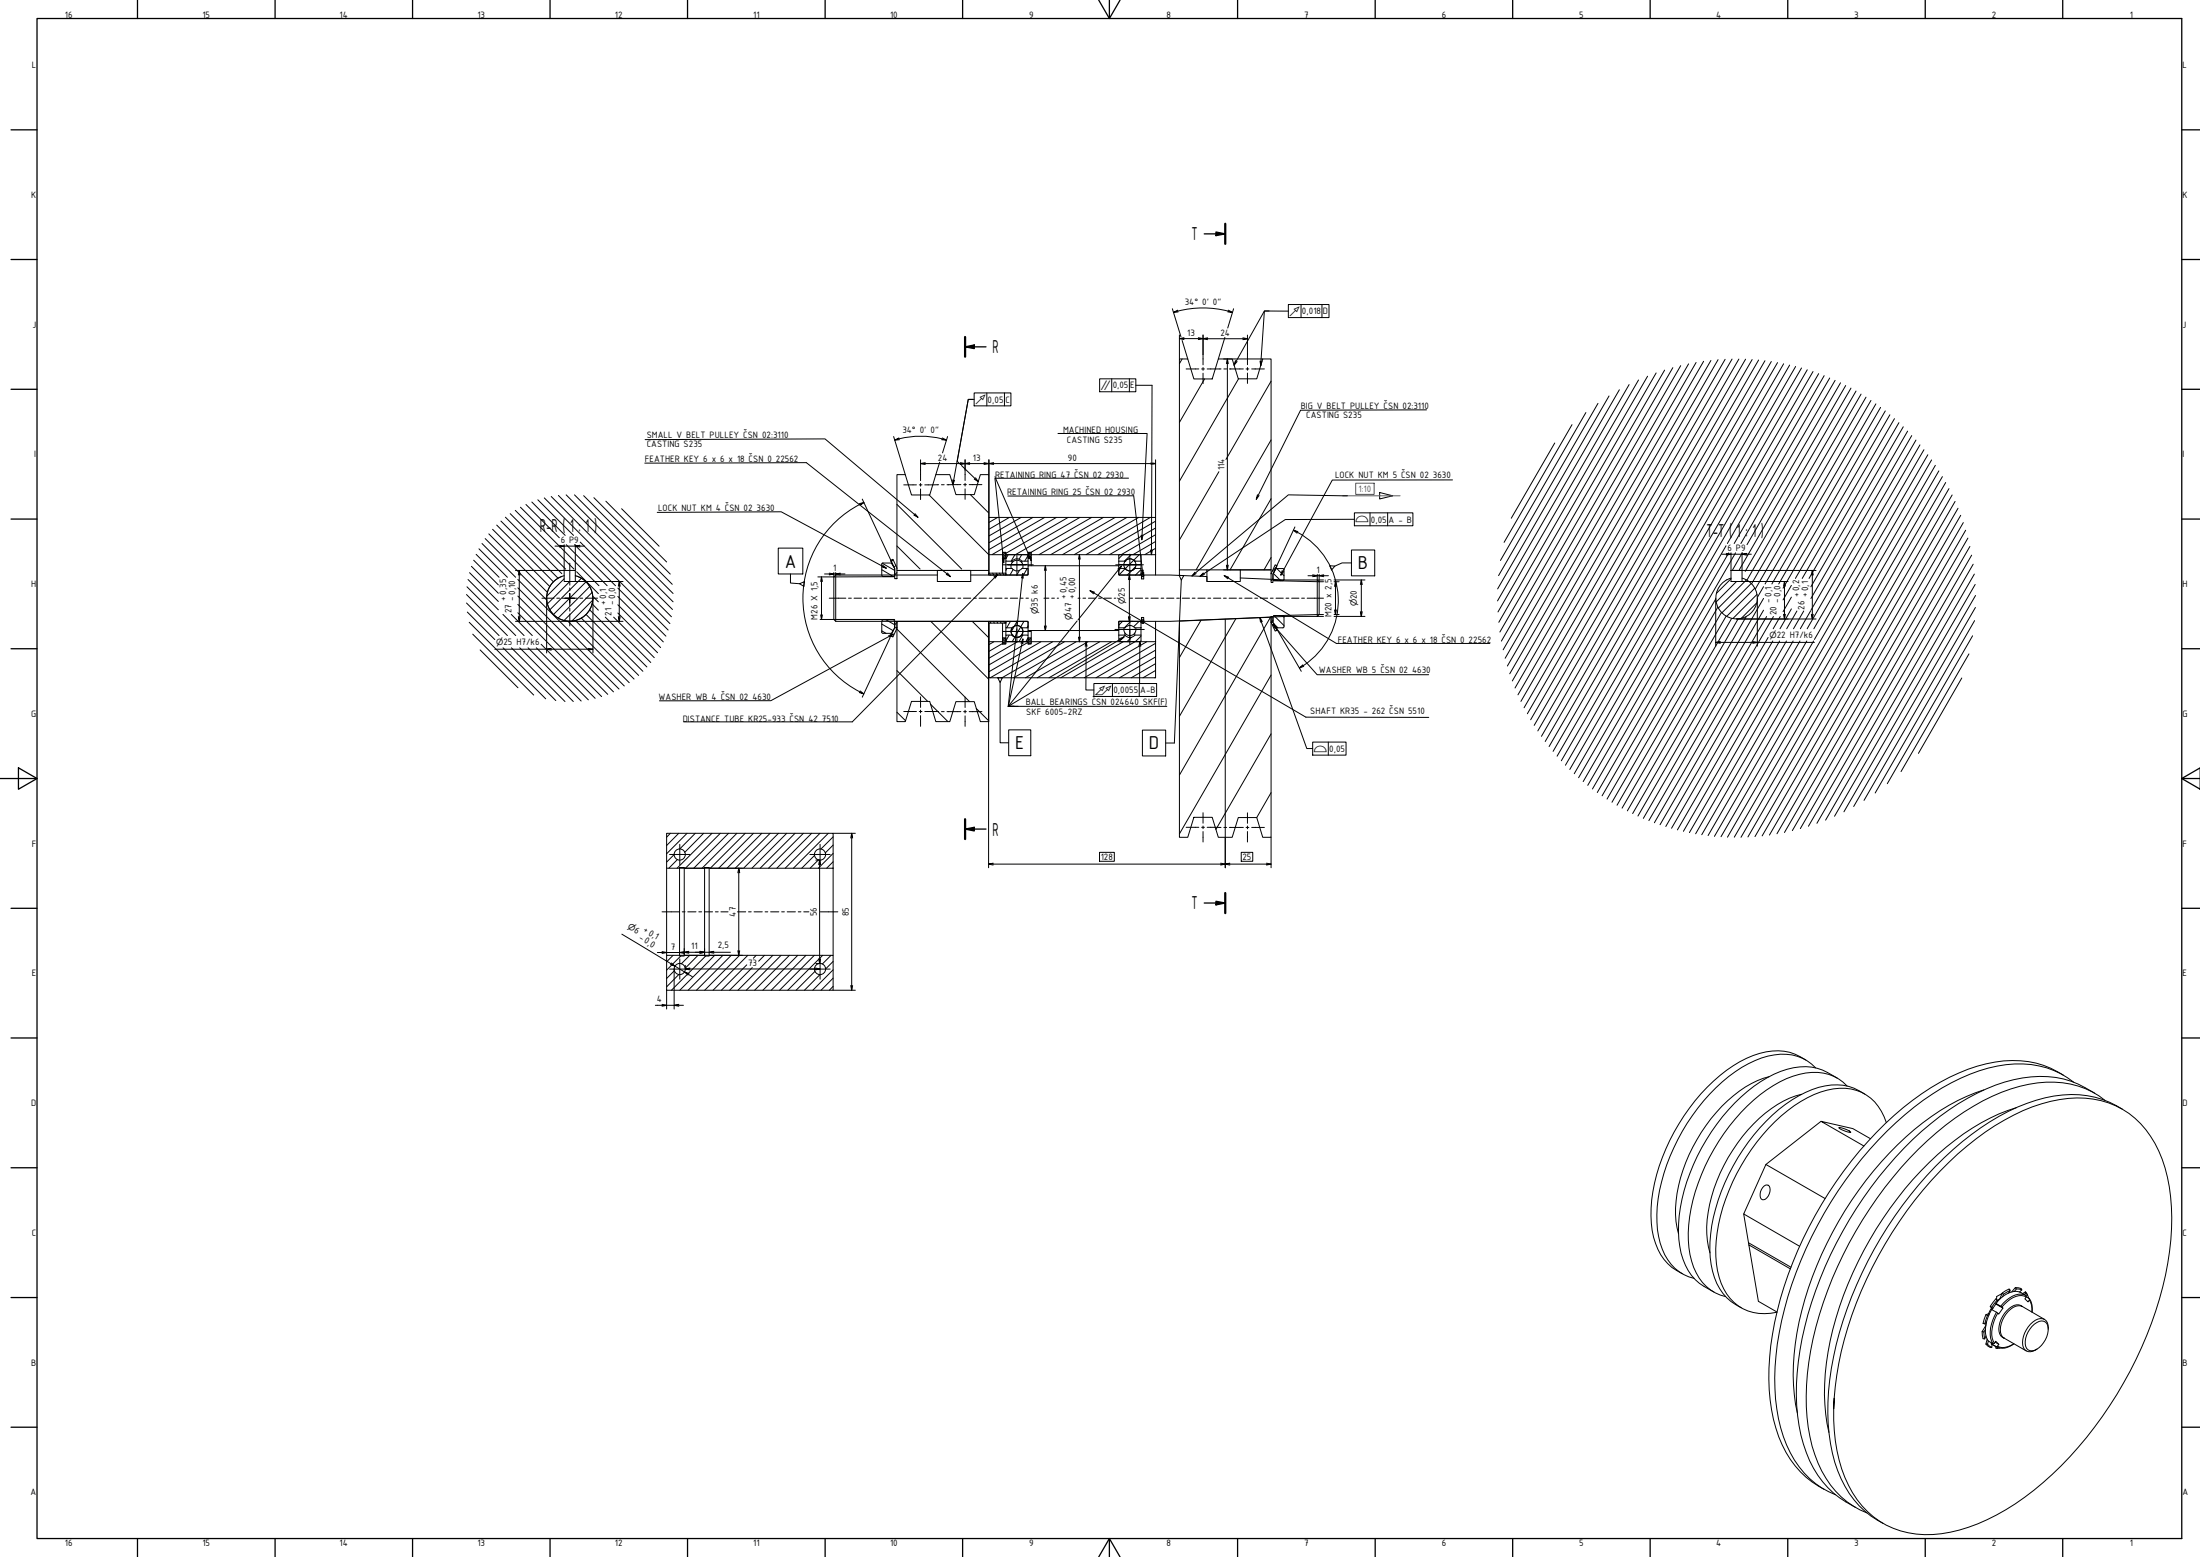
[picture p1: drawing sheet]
<svg xmlns="http://www.w3.org/2000/svg" width="1189mm" height="841mm" viewBox="0 0 1189 841" stroke-linecap="round" stroke-linejoin="round" font-family="sans-serif">
<!-- layer: Hatch -->
<g fill="none" stroke="#000" stroke-width=".54">
<path d="M639 194l-2 2M900 200l-88 151M904 199l-91 157M908 198l-93 162M912 197l-96 167M917 196l-100 172M921 195l-102 177M925 195l-105 180M928 194l-106 185M932 194l-108 188M936 194l-111 192M940 194l-113 195"/>
<path d="M943 194l-114 198M947 194l-116 201M950 194l-117 204M954 195l-119 206M957 195l-120 208M961 196l-122 210M964 196l-123 212M967 197l-123 214M970 198l-124 215M974 199l-126 217M977 200l-126 218M651 205l-14 23"/>
<path d="M669 205l-32 55M687 206l-25 42M864 218l-54 93M870 214l-61 104M875 211l-66 114M880 208l-71 123M885 205l-75 131M890 203l-79 138M895 201l-84 145M980 201l-127 219M983 202l-127 220M986 203l-53 91"/>
<path d="M989 204l-52 90M992 205l-51 89M995 207l-51 87M997 208l-57 100M1000 210l-57 99M1003 211l-59 102M1006 213l-59 102M1008 215l-59 103M1011 216l-57 99M1014 218l-56 97M687 238l-41 70M840 239l-23 41"/>
<path d="M850 229l-37 64M857 223l-46 80M1016 220l-55 95M1019 222l-55 96M1021 224l-51 88M1024 226l-50 86M1026 228l-48 84M1029 231l-50 86M1031 233l-52 90M1033 235l-54 95M1035 238l-58 102M659 255l-22 37"/>
<path d="M1038 240l-58 100M1040 243l-59 102M1042 246l-119 205M1044 248l-118 204M1046 251l-116 201M1048 254l-114 198M1050 257l-113 195M273 279l31 31M276 277l30 30M278 276l32 31M281 274l43 42M284 273l18 17"/>
<path d="M287 271l18 18M291 270l19 19M294 269l68 68M298 268l65 65M302 268l61 61M306 267l58 58M310 267l54 54M315 268l48 48M321 269l41 41M327 271l33 33M336 275l20 20M485 272l35 35"/>
<path d="M502 267l32 33M524 267l10 10M539 279l-5 3M545 279l-11 7M552 279l-18 10M558 279l-24 14M565 279l-31 18M571 279l-35 21M577 279l-34 20M584 279l-35 21M590 279l-34 20M596 279l-34 21"/>
<path d="M603 279l-35 21M609 279l-35 21M615 279l-34 21M622 279l-35 21M687 269l-22 39M1051 261l-110 191M1053 264l-108 188M1055 267l-107 185M1057 271l-105 181M1058 275l-102 176M1060 278l-100 172M257 299l13 13"/>
<path d="M259 296l15 16M260 294l19 18M262 291l33 33M264 288l32 32M266 286l31 31M268 284l31 30M271 281l31 31M306 294l22 22M310 294l23 22M314 293l47 47M485 295l12 12M542 300l2 2"/>
<path d="M542 299l2 2M542 298l2 2M543 298l1 1M545 300l-1 2M548 300l-2 3M552 300l-1 2M556 300l1 2M556 298l1 3M556 298l1 2M557 298v1M607 300l-2 2M611 300l-3 3"/>
<path d="M616 300l-11 10M624 296l-5 4M624 293l-12 7M624 289l-18 11M624 285l-24 15M624 282l-31 18M933 295l-75 129M934 299l-73 127M938 299l-75 129M942 299l-6 9M1061 282l-97 168M1062 286l-93 163"/>
<path d="M1063 291l-90 157M1065 295l-88 151M1065 300l-83 145M252 317l27 26M253 313l16 16M254 309l15 16M255 306l14 14M256 303l13 13M280 318l55 54M280 313l57 58M305 313l-10 9M308 314l-12 12"/>
<path d="M311 311h.1M312 309l11 12M314 312l-17 17M317 314l-18 18M319 317l-17 17M334 318l26 26M477 308l6 3M477 304l6 4M483 302l-1 1M484 305l-1 1M485 309l-2 2M535 310v1"/>
<path d="M536 310l1 1M538 310l1 1M540 310l1 1M542 302h.1M542 301l1 1M542 310l1 1M544 307v1M547 308l-1 3M551 308l-2 3M555 307l-2 4M555 300l-1 3M556 301v1"/>
<path d="M614 306l-5 5M617 308l-3 3M617 311h.1M617 310l1 1M617 310h1M618 309v1M687 301l-4 7M688 313l-1 1M688 310l4 4M690 307l-3 2M690 307l4 4M935 313l-7 8"/>
<path d="M938 314l-11 11M944 313l-15 15M946 315l-16 16M948 318l-15 15M953 317l-3 6M968 316l-4 8M1066 305l-79 138M1067 310l-76 131M1067 316l-71 122M252 326l18 17M252 321l22 22M253 331l14 14"/>
<path d="M254 336l41 41M272 332l11 11M276 332l12 11M280 331l12 12M280 326l48 49M280 322l52 52M307 336l33 33M311 335l32 32M314 334l31 31M317 332l30 31M319 329l31 31M320 320l-15 15"/>
<path d="M320 326l3 4M320 324l-11 12M320 322l3 3M327 333l25 25M332 333l22 22M334 331l21 22M334 327l23 23M334 322l24 25M477 337l6 4M479 335l4 2 2-1M485 340l39 39M503 336l31 31"/>
<path d="M525 336l9 8M535 336v1M537 336v1M539 336v1M540 336l1 1M542 336l1 1M546 336l-2 3M550 336l-4 5M553 336l-5 8M556 338l-1 1M607 336l-2 2M611 336l-3 3"/>
<path d="M616 336l-3 3M617 339h.1M617 336l1 1M617 335l1 1M617 335h1M649 335l-12 20M668 334l-31 53M687 333l-50 86M688 335l-1 1M688 337l3 2M689 333l5 5M693 333h1"/>
<path d="M927 324l-61 106M928 328l-60 104M930 331l-59 102M933 333l-59 102M936 334l-59 103M939 334l-60 104M944 333l-62 106M949 326l-8 8M949 321l-13 13M953 323l-68 118M953 330l-65 112M955 333l-64 110"/>
<path d="M958 333l-64 111M962 333l-4 7M968 323l-4 7M968 329l-6 11M971 330l-5 10M975 330l-6 10M978 330l-5 10M1067 335l-54 93M1067 328l-60 104M1068 322l-66 114M255 343l33 32M259 351l21 21"/>
<path d="M272 350l28 28M276 350l29 29M281 350l29 29M285 350l29 29M290 350l28 28M292 348l30 29M292 344l33 32M477 341l2 1M537 347l-3 1M542 348h.1M542 347l1 1M542 346l2 1"/>
<path d="M542 345l2 2M542 345l2 1M543 347l-9 5M543 345h1M545 343l-1 3M548 344l-1 3M550 347l-16 9M553 343l-2 4M555 347l-21 12M556 348h.1M556 344l-2 3M556 347v1"/>
<path d="M556 345l1 3M556 345l1 2M557 345v1M562 347l-28 16M569 347l-34 19M575 347l-34 19M582 347l-34 19M588 347l-34 19M594 347l-33 19M601 347l-34 19M607 347l-34 19M608 343l-3 3"/>
<path d="M611 344l-2 3M613 347l-33 19M617 344l-3 3M620 347l-34 19M624 358l-13 8M624 355l-19 11M624 351l-25 15M624 348l-32 18M955 344l-58 101M958 346l-58 100M962 346l-59 101M965 346l-59 102"/>
<path d="M969 346l-59 103M973 346l-60 104M976 346l-60 104M980 346l-60 105M1064 353l-37 64M1066 343l-46 80M485 362l16 17M624 366h.1M624 362l-6 4M687 365l-50 85M1060 366l-23 41M485 385l4 4"/>
<path d="M503 380l9 10M528 383l6 6M687 396l-30 52M687 428l-8 14M362 450l-2 2M367 450l-7 7M371 450l-11 11M376 450l-9 9M380 450l-10 10M385 450l-19 19M389 450l-19 19M394 450l-19 19"/>
<path d="M398 450l-19 19M403 450l-19 19M407 450l-19 19M412 450l-19 19M416 450l-19 19M421 450l-19 19M425 450l-19 19M430 450l-19 19M434 450l-19 19M439 450l-19 19M443 450l-19 19M448 450l-19 19"/>
<path d="M450 456l-4 5M450 452l-6 7M364 462l-4 4M366 464l-5 5M440 462l-7 7M442 464l-4 5M450 465l-3 4M450 461l-8 8M364 516l-4 4M368 516l-8 8M373 516l-5 5M377 516l-7 7"/>
<path d="M381 516l-18 19M386 516l-19 19M391 516l-19 19M395 516l-19 19M400 516l-19 19M404 516l-19 19M409 516l-2 2M413 516l-3 3M418 516l-19 19M422 516l-19 19M427 516l-19 19M431 516l-19 19"/>
<path d="M436 516l-19 19M440 516l-19 19M445 516l-19 19M449 516l-5 5M450 519l-4 4M364 524l-4 5M367 526l-7 7M404 521l-14 14M407 523l-13 12M440 525l-10 10M443 526l-8 9M450 533l-2 2"/>
<path d="M450 528l-6 7M450 524l-11 11"/>
</g>
<g fill="none" stroke="#000" stroke-width=".54">
<path d="M637 194h5l3 11h10l3-11h8l3 11h10l3-11h5v114h-50zM542 298h2v4h-2zM556 298h1v4h-1zM305 308h6v6h-6zM305 311a12 12 0 0 0-7 19 12 12 0 0 0 20 0 12 12 0 0 0-7-19M311 307h.1M312 311a12 12 0 0 1 6 19 12 12 0 0 1-20 1 12 12 0 0 1 6-20M477 304l-1 1M477 304h5l1 3v4h-6v-6M481 303l2-1 2 5v6h-2v-6zM481 303l2 3M482 304h.1"/>
<path d="M485 307v-51h4l4 11h9l4-11h7l4 11h9l4-11h4v54M507 311h-55l-1 1v23l1 1h104v5h49v-5h12v-2h1v2h14l63-3h17l1-1v-18l-1-1h-17l-25-1M507 308h18v6h-18zM525 311h31v-5h49v5h12v2h1v-2h34v3M534 310h10v1h-10zM534 310v-31h90v32M542 302v8M544 307h3a3 3 0 0 0 5 0h4l-1 3-11 1zM544 303v4M547 307a3 3 0 0 1 3-4 3 3 0 0 1 3 4M547 303h-3v-3h11l1 3h-4M547 303v1"/>
<path d="M547 303a3 3 0 0 1 5 0M552 303v1M556 303v3M557 302v4M605 306v-6h11l1 11M605 303h3M608 307h-3v3l11 1 1-1M617 307h-4a3 3 0 0 1-5 0M617 303h-4a3 3 0 0 0-5 0M617 309h1v2h-1zM617 311v2M637 308v3"/>
<path d="M652 308v6h18v-6M687 308v2M689 305l1 1-2 4v5h-1v-5zM689 307h1M690 306l-2 4M694 308v5l-1 1h-5v-1v-3l2-3h3l1 1M694 313h.1M933 313h.1M935 308h6v6h-6zM935 312a11 11 0 0 0-6 18 11 11 0 0 0 19 0 11 11 0 0 0-7-18M483 339l-2 5h2l2-5M483 336h2v3h-2z"/>
<path d="M485 336h49v54h-4l-4-11h-9l-4 11h-7l-4-11h-9l-4 11h-4zM534 336h10v1h-10zM542 337v8M544 339v4M547 339h-3v-3h11l1 3h-4M547 339a3 3 0 0 0 0 4 3 3 0 0 0 5 0 3 3 0 0 0 0-4M547 339a3 3 0 0 1 5 0M607 339a3 3 0 0 0 4 4 3 3 0 0 0 3-4M617 336l-1 11h-11v-6M617 339h-4a3 3 0 0 0-5 0M617 336h-1h-11v3h3M617 335h1v2h-1z"/>
<path d="M617 334v1M624 336v30h-90v-29M637 335l50-2v119h-5l-3-10h-10l-3 10h-8l-3-11h-10l-3 11h-5zM637 335h.1M687 333h1v3h-1zM687 336l2 5h1l-2-4M690 339v2M694 338v-5h-1h-5v3l2 3h3h1M694 333h.1M476 341l1 1h5l1-3v-4h-6v6M482 342l-1 2M542 345h2v3h-2z"/>
<path d="M544 343h3a3 3 0 0 0 5 0h4l-1 3-11 1zM556 345h1v3h-1zM556 341v2M557 341v4M608 342v1h-3M608 343a3 3 0 0 0 5 0M613 343h4M613 342v1M360 450h90v19h-90zM360 469v47M367 469v47M370 469v47"/>
<path d="M381 469v47M383 469v47M450 469v47M360 516h90v19h-90zM976 573a31 31 0 0 0-32-1 99 99 0 0 0-46 53 71 71 0 0 0-3 47 27 27 0 0 0 14 16M981 577a26 26 0 0 0-29-6 87 87 0 0 0-43 40 92 92 0 0 0-13 53 28 28 0 0 0 19 27M956 582a69 69 0 0 0-39 34 72 72 0 0 0-11 47l1 3M974 591a66 66 0 0 0-38 30 78 78 0 0 0-13 49l1 7M993 582a31 31 0 0 0-34-2 99 99 0 0 0-46 54 71 71 0 0 0-3 46 28 28 0 0 0 16 18M998 587a26 26 0 0 0-29-6 90 90 0 0 0-45 44 85 85 0 0 0-11 53 26 26 0 0 0 19 22M1008 591a30 30 0 0 0-32-1 98 98 0 0 0-46 54 72 72 0 0 0-4 46 27 27 0 0 0 15 16M1072 589a137 137 0 0 0-64 49 182 182 0 0 0-39 105l1 10 1 10"/>
<path d="M1090 598a126 126 0 0 0-56 39 191 191 0 0 0-48 105v17l2 15M1115 581a56 56 0 0 0-52-3 156 156 0 0 0-67 55 201 201 0 0 0-40 106 80 80 0 0 0 14 53 47 47 0 0 0 16 13M1121 585a51 51 0 0 0-47-8 136 136 0 0 0-64 44 206 206 0 0 0-51 117 83 83 0 0 0 13 54 44 44 0 0 0 20 15M1132 591a56 56 0 0 0-54-5 158 158 0 0 0-67 55 201 201 0 0 0-40 107 80 80 0 0 0 14 52 50 50 0 0 0 18 14M1138 594a50 50 0 0 0-46-7 132 132 0 0 0-60 39 210 210 0 0 0-55 116 91 91 0 0 0 10 56 45 45 0 0 0 22 19M1147 599a55 55 0 0 0-52-3 156 156 0 0 0-67 55 201 201 0 0 0-40 107 80 80 0 0 0 14 52 48 48 0 0 0 16 13M984 606l-30 23M994 609l3 1 3 2-2-1zM1011 615l-10-5-17-4 23 13M1019 606a25 25 0 0 0-32-17 78 78 0 0 0-41 32 95 95 0 0 0-18 62 28 28 0 0 0 19 26 30 30 0 0 0 13 0M942 656l3 15 23 13M953 641a2 2 0 0 1 3-1 2 2 0 0 1 1 3 4 4 0 0 1-5 5l-1-2v-2z"/>
<path d="M986 647l-32-18-12 27 31 17M945 671v1M967 685l-22-13 5 31 10 6M1082 699h.1M1082 699l-3 1v2M1082 698l4-2v1l-1 1M1086 697h.1M1086 697v1M1086 697l-3 2M1089 698l1-2-1-1-2 3M1089 695l3 1 1 1-2 1M1090 696l3 1"/>
<path d="M1093 699l2-1-1 1M1095 698l1 2M1095 700a10 10 0 0 0-15 2l-1 2M1095 700h.1M1095 700l-1 2 2 1 1-1-2-2M1095 698l1 3M1071 719l1 4h1v-1M1072 719l1 4M1073 718l-1 1M1073 716l-2 3h1M1073 710l-1 5h1v-1M1073 714v2"/>
<path d="M1074 711l-1 4M1075 710h-2l1 1M1075 710h.1M1075 710l-1 1M1075 706l2 1zM1076 706l-1 4M1079 704l-3 3M1079 703v-1l-4 4M1079 702l-3 4M1081 701l-2 2M1081 701h.1M1082 700l1-1-1-1-1 3"/>
<path d="M1082 707l-3-3 3 3-2 3-4-3a18 18 0 0 0-2 17M1092 705l1 1M1093 706a6 6 0 0 0-9 2 12 12 0 0 0-3 14l2 1M1093 706a9 9 0 0 0-10 5 9 9 0 0 0 0 12M1093 706l12 7M1097 702l1 3v4M1098 716l1-1a4 4 0 0 1 6-1 4 4 0 0 1 2 5 11 11 0 0 1-10 11 7 7 0 0 1-1-11zM1107 718a5 5 0 0 0-3-6 5 5 0 0 0-5 2 13 13 0 0 0-5 15 5 5 0 0 0 7 0M1073 726l2 2h1l1-2M1074 723l-1 3h1M1074 726l2 2M1074 724l3 2 1-2 2 2-1 1"/>
<path d="M1074 724v2M1076 726a9 9 0 0 0 12 0M1076 726h.1M1076 725v1M1078 725l2 1M1078 727l1 1M1079 728h.1M1081 728h-2M1082 722l1 1M1083 723l12 7M991 755v6a201 201 0 0 1 48-118 145 145 0 0 1 64-47 51 51 0 0 1 51 8 64 64 0 0 1 19 42 170 170 0 0 1-22 95 188 188 0 0 1-72 77 70 70 0 0 1-52 9 50 50 0 0 1-33-38 97 97 0 0 1-3-28"/>
<circle cx="611" cy="305" r="3"/>
<circle cx="550" cy="341" r="3"/>
<circle cx="367" cy="462" r="3"/>
<circle cx="443" cy="462" r="3"/>
<circle cx="367" cy="523" r="3"/>
<circle cx="443" cy="523" r="3"/>
</g>
<!-- layer: Visible Tangent Edges(ISO) -->
<path d="M1095 700a11 11 0 0 0-12 4l-2 2M1079 709a18 18 0 0 0-2 17M1080 709a17 17 0 0 0-2 17M1095 701a10 10 0 0 0-12 3l-1 2M1097 702l1 3v4M1079 727h.1M1088 726l-3 1a6 6 0 0 1-6 0" fill="none" stroke="#000" stroke-width=".54"/>
<g fill="#000">
<circle cx="608" cy="303" r=".3"/>
<circle cx="608" cy="307" r=".3"/>
<circle cx="613" cy="303" r=".3"/>
<circle cx="613" cy="307" r=".3"/>
<circle cx="547" cy="343" r=".3"/>
<circle cx="552" cy="343" r=".3"/>
</g>
<path d="M662 121v11M522 182v11M522 442v11M662 482v11" fill="none" stroke="#000" stroke-width="1.2"/>
<path d="M651 126h11M657 125l5 1-5 1zM522 187l4-1v2zM522 187h11M522 448l4-1v2zM522 448h11M651 488h11M657 487l5 1-5 1z" fill="none" stroke="#000" stroke-width=".7"/>
<path d="M657 125l5 1-5 1zM522 187l4-1v2zM522 448l4-1v2zM657 487l5 1-5 1z" fill="#000"/>
<!-- layer: Border (ISO) -->
<g fill="none" stroke="#000" stroke-width=".7">
<path d="M20 10h1159v821h-1159zM74 0v10M149 0v10M223 0v10M297 0v10M372 0v10M446 0v10M520 0v10M594 0l6 10 5-10M600 0v10M669 0v10M743 0v10"/>
<path d="M817 0v10M892 0v10M966 0v10M1040 0v10M1115 0v10M6 70h14M1179 70h10M6 140h14M1179 140h10M6 210h14M1179 210h10M6 280h14"/>
<path d="M1179 280h10M6 350h14M1179 350h10M10 415l10 6-10 5zM1189 415l-10 6 10 5M0 421h20M1179 421h10M6 491h14M1179 491h10M6 561h14M1179 561h10M6 631h14"/>
<path d="M1179 631h10M6 701h14M1179 701h10M6 771h14M1179 771h10M74 831v10M149 831v10M223 831v10M297 831v10M372 831v10M446 831v10M520 831v10"/>
<path d="M600 831v10M669 831v10M743 831v10M817 831v10M892 831v10M966 831v10M1040 831v10M1115 831v10M594 841l6-10 5 10"/>
</g>
<!-- layer: Sketch Geometry(ISO) -->
<g fill="none" stroke="#000" stroke-width=".54">
<path d="M534 300h8M544 300h12M557 300h68M452 311v25M483 311l-32 1M485 308h49M652 308h.1M670 308h.1M688 314h25M712 313v20M451 335h32M713 332l-25 1"/>
<path d="M534 347h8M544 347h12M557 347h68"/>
</g>
<!-- layer: Osa(ISO) -->
<g fill="none" stroke="#000" stroke-width=".54">
<path d="M641 199h7M649 199h2M650 191v6M650 199v1M652 199h8M661 199h2M664 199h8M673 199h2M674 191v6M674 199v1M676 199h7M650 202v5"/>
<path d="M674 202v5M497 254v6M522 254v6M488 262h7M497 262h1M497 261v2M497 264v6M507 262h-7M509 262h1M512 262h1M519 262h-7M521 262h1"/>
<path d="M522 261v2M522 264v6M524 262h7M448 323h9M459 323h1M462 323h4M467 323h2M470 323h4M475 323h2M478 323h4M484 323h1M487 323h4"/>
<path d="M492 323h2M495 323h4M501 323h1M504 323h4M509 323h2M512 323h4M518 323h1M521 323h4M526 323h2M529 323h4M535 323h1M538 323h3"/>
<path d="M543 323h1M546 323h4M551 323h2M554 323h2M564 323h3M568 323h2M571 323h1M583 323h1M585 323h2M588 323h4M594 323h1M597 323h4"/>
<path d="M602 323h1M611 323h1M614 323h3M619 323h1M622 323h4M627 323h2M630 323h4M636 323h1M639 323h4M644 323h2M647 323h4M653 323h1"/>
<path d="M656 323h4M661 323h2M664 323h4M670 323h1M673 323h4M678 323h2M681 323h4M686 323h2M690 323h3M695 323h1M698 323h4M703 323h2"/>
<path d="M706 323h9M497 376v6M522 377v5M488 384h7M497 384h1M497 384v1M497 387v5M500 384h7M509 384h1M512 384h7M521 384h1M522 384v1"/>
<path d="M522 387v5M524 384h7M650 439v6M674 439v6M641 447h7M649 447h2M650 446v2M650 449v6M652 447h8M661 447h2M664 447h8M673 447h2"/>
<path d="M674 446v2M674 449v6M676 447h7M358 493h9M369 493h1M372 493h4M378 493h1M381 493h4M387 493h1M390 493h3M399 493h4M404 493h2"/>
<path d="M407 493h5M413 493h2M416 493h5M422 493h2M425 493h5M431 493h2M434 493h3M443 493h10"/>
</g>
<g fill="none" stroke="#000" stroke-width=".54">
<path d="M634 167l4 15M636 168l-2 1a54 54 0 0 1 32 0l-2-1M637 168l-3 1M664 168l2 1M667 167l-4 10M637 183h3M637 181v13M639 184l3 10M640 182l-3 1h13h-2M648 182l5 1M650 181v10M653 182l-3 1h24h-2"/>
<path d="M661 194h13M662 182l-4 12M663 194v2M664 196l-1-2v114v-3M672 182l2 1M674 181v10M674 194h8M483 236l6 20M486 237l-3 1a48 48 0 0 1 28 0h-2M486 238h-3M509 237l2 1M512 236l-3 9"/>
<path d="M497 250l3 1M497 248v6M500 250h-3h25l-3 1M508 250l-2 6M519 250l5 1M522 248v6M524 250h-2h12l-2 1M532 250h2M534 248v8M534 250l3 1M534 248v31M537 250h-3h90l-2 1"/>
<path d="M622 250h2M624 248v31M465 273l2-2-2 2M465 272a57 57 0 0 0-31 52 57 57 0 0 0 33 51l-3-1M466 270l15 33M467 271l-3 1M300 295h5h-3M302 295h11M305 294v14h-26M311 294v14M313 295h-2h5M583 300v2"/>
<path d="M699 286l2 2M700 285l-10 21M701 287l-2-1a42 42 0 0 1 5 74M930 299h5l-2 1M933 299l11 1M935 299v9h46M941 299v9M944 299h-3h5M281 308l-1 3M281 311v-3v28l-1-3M311 314h26M335 314l-1 3"/>
<path d="M335 317v-3v22l-1-3M444 312l-1 2M444 314v-2v23l-1-3M446 310h5l-3 1M448 310l6 1M451 309v3h-9M452 309v2M454 310h-2h5M565 306l-1 2M565 308v-2v35l-1-3M584 302l-1-2v47v-3M610 311v2"/>
<path d="M611 313l-1-2v25v-3M661 308h26M664 305l-1 3M707 311h5h-3M709 310l6 1M712 310v3h3M713 310v4h2M715 310l-2 1h5M721 313h17M721 314h3M722 314l-1 3M722 317v-3v18l-1-3"/>
<path d="M736 313l-1 3M736 316v-3v20l-1-3M941 314h25M964 314v3M965 317l-1-3v20v-2M979 308v3M980 311l-1-3v26v-2M279 336h58M281 333v3M295 323v30M320 323v30M335 333v3"/>
<path d="M443 335h8M444 332v3M534 336v133M565 338v3M605 336h5M611 336h1M611 333l-1 3M662 334v135M690 339l13 24M712 333h3M713 332h2M721 333h17"/>
<path d="M721 332h3M722 329v3M736 330v3M927 323v26M938 334h43M950 323v26M965 332l-1 2M980 332l-1 2M267 351h28h3M298 350l-3 1h25h-2M318 350l2 1M481 344l-15 33"/>
<path d="M584 344l-1 3M704 359l-2 2 2-1M705 360l-3 1M927 347l3 1M930 347h-3h23l-3 1M947 347h3h31M465 373l2 2M450 450h12M460 450v3M461 453l-1-3v85v-3M687 452v17M367 469h34"/>
<path d="M399 469v2M400 471l-1-2v47v-2M441 465h2l-1 2M443 467v-2v55l-1-2M534 467h3M537 466l-3 1h128h-2M594 460h8v5h-8zM660 466l5 1M665 466l-3 1h25h-3M671 460h6v5h-6zM684 466l3 1M336 505l29 17"/>
<path d="M355 515h5h-2M358 514l12 1M367 516h34M370 514l-3 1h5M370 514l2 1M370 512v4M372 514h-2h11l-3 1M378 514l8 1M381 512v4M386 514h-3h12M400 514l-1 2M443 518v2h-2"/>
<path d="M360 535v10M363 521l2 1-3-1M363 520l2 2M364 524v21M365 522l7 5M370 521v2l3 1M372 526l-2-1 4 3M373 523h-3h73l-2 1M441 523h2M450 535h12M461 532l-1 3M354 543h6l-2 1"/>
<path d="M358 543l9 1M367 543h-3h5"/>
</g>
<g fill="none" stroke="#000" stroke-width=".54">
<path d="M686 168h-3l-2 30v-3M696 168h-13l-16 29 1-2M696 164h22v8h-22zM703 164v8M714 164v8M669 195l-2 2M682 195l-1 3M526 216h-3l-6 33 2 2M526 216h-3l-8 46v-3M526 212h20v7h-20zM533 212v7M543 212v7"/>
<path d="M594 205h20v7h-20zM601 205v7M610 205v7M614 208h9l-1 41M349 237h97l50 42-2-1M594 234h-22h48l-3 58v-3M771 221l-68 1-24 48 1-3M348 250h88l29 23M516 259l-1 3M520 251l9 9-3-1M527 258l2 2M538 258h.1"/>
<path d="M538 258l19 45-1-2M610 258h-72l4 46v-2M622 251v49v-3M785 259h-65l-28 52 1-3M355 277l67-1 57 31-2-1M465 273l49 38-3-1M494 277l2 2M545 268h68l4 37M680 268l-1 2M728 268l-32-1-52 44 2-2M732 277h32v7h-32zM740 277v7"/>
<path d="M750 277v7M421 296h13v14h-13zM618 289l-1 3M623 297l-1 3M730 297h13v14h-13zM732 281h-37l-47 30 2-2M427 310v5h5M432 315l3-1-1 3zM477 305l2 2M512 310l2 1M538 312l1-2-12 13M539 310l-2 2"/>
<path d="M543 301l-1 3M553 310l-1 2M553 312v-2l-2 13M557 300v3M589 319l2 2M591 320l-2-1 7 4M605 308l1-2-14 17M606 306l-2 1M617 305l1 5-1-2M618 308v2M637 311h3l-2 2zM638 313v10"/>
<path d="M646 310l-2 1M651 310l-3 1M662 311l1 2M664 312l-2-1 20 12M694 309l-2 2M719 306h2l-1 2zM730 304h-5l-4 2M526 323l-65 67h-92M549 340v1M551 323l-1 15M582 335l-37 47M592 323l-9 12"/>
<path d="M596 323l110 64 66 1M638 323l-3 78h-5M681 334v2M682 323l40 25h83M682 336l-1-2 25 70h3M688 337l1 2M690 339l-2-2 24 27h60M481 344l2-1-66 35-61 1M483 343h-3M549 341l-4 41M553 348v-3l-8 37h86M553 345l-1 3"/>
<path d="M587 347l-1 2M587 349v-2v26h4M605 346l2-2-62 38h3M607 344l-2 1M616 347l-1 2M616 349v-2v22M539 366h3l-2 3zM540 369v32h5M591 369h34v7h-34zM601 369v7M616 369v7M545 382h5"/>
<path d="M545 394h12v14h-12zM617 394h13v14h-13zM709 401h18v7h-18zM718 401v7"/>
</g>
<g fill="none" stroke="#000" stroke-width=".54">
<path d="M611 299v12M308 304v12M308 318v1M542 305h8h-5M550 300v11M555 305h-5h8M603 305h8h-6M616 305h-5h7M293 323h6M301 323h1M304 323h4h-3M308 321v2v-2"/>
<path d="M308 326v-3v4M308 329v1M308 332v6M310 323h-2h4M313 323h2M316 323h7M550 335v12M611 334v12M542 341h8h-6M555 341h-5h7M602 340h9h-6M611 340v8"/>
<path d="M616 340h-5h7M367 456v11M443 456v11M362 462h11M438 462h11M367 518v11M443 518v11M362 523h11M438 523h11"/>
</g>
<path d="M726 268h31M733 261h10v6h-10z" fill="none" stroke="#00f" stroke-width=".54"/>
<!-- layer: Viditelna silna -->
<path d="M746 266l7 2-7 2z" fill="none" stroke="#000" stroke-width=".54"/>
<g font-size="10.9">
<text x="644" y="130">T</text>
<text x="536" y="191">R</text>
<text x="292" y="287">R-R ( 1 : 1 )</text>
<text x="922" y="290">T-T ( 1 : 1 )</text>
<text x="424" y="307">A</text>
<text x="734" y="308">B</text>
<text x="549" y="405">E</text>
<text x="621" y="405">D</text>
<text x="536" y="451">R</text>
<text x="644" y="491">T</text>
</g>
<g font-size="5.4">
<text x="35" y="10">16</text>
<text x="109" y="10">15</text>
<text x="184" y="10">14</text>
<text x="258" y="10">13</text>
<text x="332" y="10">12</text>
<text x="407" y="10">11</text>
<text x="481" y="10">10</text>
<text x="556" y="10">9</text>
<text x="630" y="10">8</text>
<text x="705" y="10">7</text>
<text x="779" y="10">6</text>
<text x="853" y="10">5</text>
<text x="927" y="10">4</text>
<text x="1002" y="10">3</text>
<text x="1076" y="10">2</text>
<text x="1151" y="10">1</text>
<text x="17" y="37">L</text>
<text x="1179" y="37">L</text>
<text x="17" y="107">K</text>
<text x="1179" y="107">K</text>
<text x="640" y="165">34° 0' 0&quot;</text>
<text x="704" y="170">0,018</text>
<text x="715" y="170">D</text>
<text x="18" y="177">J</text>
<text x="1179" y="177">J</text>
<text x="642" y="181">13</text>
<text x="660" y="181">24</text>
<text x="601" y="210">0,05</text>
<text x="611" y="210">E</text>
<text x="534" y="218">0,05</text>
<text x="543" y="218">C</text>
<text x="703" y="221">BIG V BELT PULLEY ČSN 02:3110</text>
<text x="706" y="226">CASTING S235</text>
<text x="574" y="234">MACHINED HOUSING</text>
<text x="350" y="237">SMALL V BELT PULLEY ČSN 02:3110</text>
<text x="488" y="234">34° 0' 0&quot;</text>
<text x="577" y="239">CASTING S235</text>
<text x="350" y="241">CASTING S235</text>
<text x="19" y="247">I</text>
<text x="349" y="250">FEATHER KEY 6 x 6 x 18 ČSN 0</text>
<text x="419" y="250">22562</text>
<text x="507" y="249">24</text>
<text x="526" y="249">13</text>
<text x="577" y="249">90</text>
<text x="1179" y="247">I</text>
<text x="662" y="254" transform="rotate(-90 662 254)">114</text>
<text x="538" y="258">RETAINING RING 47 ČSN 02</text>
<text x="598" y="258">2930</text>
<text x="721" y="258">LOCK NUT KM 5 ČSN 02</text>
<text x="774" y="258">3630</text>
<text x="544" y="268">RETAINING RING 25 ČSN 02</text>
<text x="604" y="268">2930</text>
<text x="356" y="276">LOCK NUT KM 4 ČSN 02</text>
<text x="409" y="276">3630</text>
<text x="741" y="282">0,05</text>
<text x="750" y="282">A - B</text>
<text x="303" y="293">6 P9</text>
<text x="934" y="298">6 P9</text>
<text x="450" y="309">1</text>
<text x="711" y="309">1</text>
<text x="17" y="317">H</text>
<text x="1179" y="317">H</text>
<text x="576" y="324" transform="rotate(-90 576 324)">+0,45</text>
<text x="581" y="324" transform="rotate(-90 581 324)">+0,00</text>
<text x="608" y="322" transform="rotate(-90 608 322)">25</text>
<text x="733" y="324" transform="rotate(-90 733 324)">20</text>
<text x="972" y="323" transform="rotate(-90 972 323)">+0,2</text>
<text x="977" y="323" transform="rotate(-90 977 323)">+0,1</text>
<text x="273" y="325" transform="rotate(-90 273 325)">+ 0,35</text>
<text x="278" y="325" transform="rotate(-90 278 325)">- 0,10</text>
<text x="327" y="327" transform="rotate(-90 327 327)">+0,1</text>
<text x="332" y="327" transform="rotate(-90 332 327)">-0,0</text>
<text x="561" y="328" transform="rotate(-90 561 328)">35 k6</text>
<text x="957" y="326" transform="rotate(-90 957 326)">- 0,1</text>
<text x="962" y="326" transform="rotate(-90 962 326)">- 0,0</text>
<text x="975" y="329" transform="rotate(-90 975 329)">26</text>
<text x="276" y="331" transform="rotate(-90 276 331)">27</text>
<text x="330" y="333" transform="rotate(-90 330 333)">21</text>
<text x="442" y="335" transform="rotate(-90 442 335)">M26 X 1,5</text>
<text x="579" y="331" transform="rotate(-90 579 331)">47</text>
<text x="719" y="333" transform="rotate(-90 719 333)">M20 x 2,5</text>
<text x="960" y="332" transform="rotate(-90 960 332)">20</text>
<text x="723" y="347">FEATHER KEY 6 x 6 x 18 ČSN 0</text>
<text x="794" y="347">22562</text>
<text x="960" y="345">22 H7/k6</text>
<text x="272" y="348">25 H7/k6</text>
<text x="713" y="364">WASHER WB 5 ČSN 02</text>
<text x="763" y="364">4630</text>
<text x="602" y="374">0,0055</text>
<text x="616" y="374">A-B</text>
<text x="356" y="378">WASHER WB 4 ČSN 02</text>
<text x="407" y="378">4630</text>
<text x="554" y="381">BALL BEARINGS ČSN 024640 SKF(F)</text>
<text x="17" y="387">G</text>
<text x="369" y="390">DISTANCE TUBE KR25-933 ČSN 42</text>
<text x="444" y="390">7510</text>
<text x="555" y="386">SKF 6005-2RZ</text>
<text x="708" y="386">SHAFT KR35 - 262 ČSN 5510</text>
<text x="1179" y="387">G</text>
<text x="718" y="406">0,05</text>
<text x="17" y="457">F</text>
<text x="1179" y="457">F</text>
<text x="595" y="465">128</text>
<text x="671" y="465">25</text>
<text x="398" y="495" transform="rotate(-90 398 495)">47</text>
<text x="441" y="495" transform="rotate(-90 441 495)">56</text>
<text x="459" y="495" transform="rotate(-90 459 495)">85</text>
<text x="342" y="503" transform="rotate(31 342 503)">6</text>
<text x="347" y="503" transform="rotate(31 347 503)">+0,1</text>
<text x="345" y="507" transform="rotate(31 345 507)">-0,0</text>
<text x="363" y="513">7</text>
<text x="374" y="513">11</text>
<text x="388" y="512">2,5</text>
<text x="404" y="522">73</text>
<text x="17" y="527">E</text>
<text x="1179" y="527">E</text>
<text x="355" y="541">4</text>
<text x="17" y="597">D</text>
<text x="1179" y="597">D</text>
<text x="17" y="668">C</text>
<text x="1179" y="668">C</text>
<text x="17" y="738">B</text>
<text x="1179" y="738">B</text>
<text x="16" y="808">A</text>
<text x="1179" y="808">A</text>
<text x="35" y="835">16</text>
<text x="109" y="835">15</text>
<text x="184" y="835">14</text>
<text x="258" y="835">13</text>
<text x="332" y="835">12</text>
<text x="407" y="835">11</text>
<text x="481" y="835">10</text>
<text x="556" y="835">9</text>
<text x="630" y="835">8</text>
<text x="705" y="835">7</text>
<text x="779" y="835">6</text>
<text x="853" y="835">5</text>
<text x="927" y="835">4</text>
<text x="1002" y="835">3</text>
<text x="1076" y="835">2</text>
<text x="1151" y="835">1</text>
</g>
<text font-size="5.4" fill="#00f" x="734" y="266">1:10</text>
<g font-size="4.6">
<text x="697" y="171">↗</text>
<text x="595" y="211">∥</text>
<text x="527" y="218">↗</text>
<text x="732" y="282">⌓</text>
<text x="608" y="326" transform="rotate(-90 608 326)">⌀</text>
<text x="733" y="327" transform="rotate(-90 733 327)">⌀</text>
<text x="561" y="332" transform="rotate(-90 561 332)">⌀</text>
<text x="579" y="335" transform="rotate(-90 579 335)">⌀</text>
<text x="956" y="345">⌀</text>
<text x="268" y="348">⌀</text>
<text x="592" y="375">⌰</text>
<text x="710" y="406">⌓</text>
<text x="339" y="501" transform="rotate(31 339 501)">⌀</text>
</g>
</svg>
